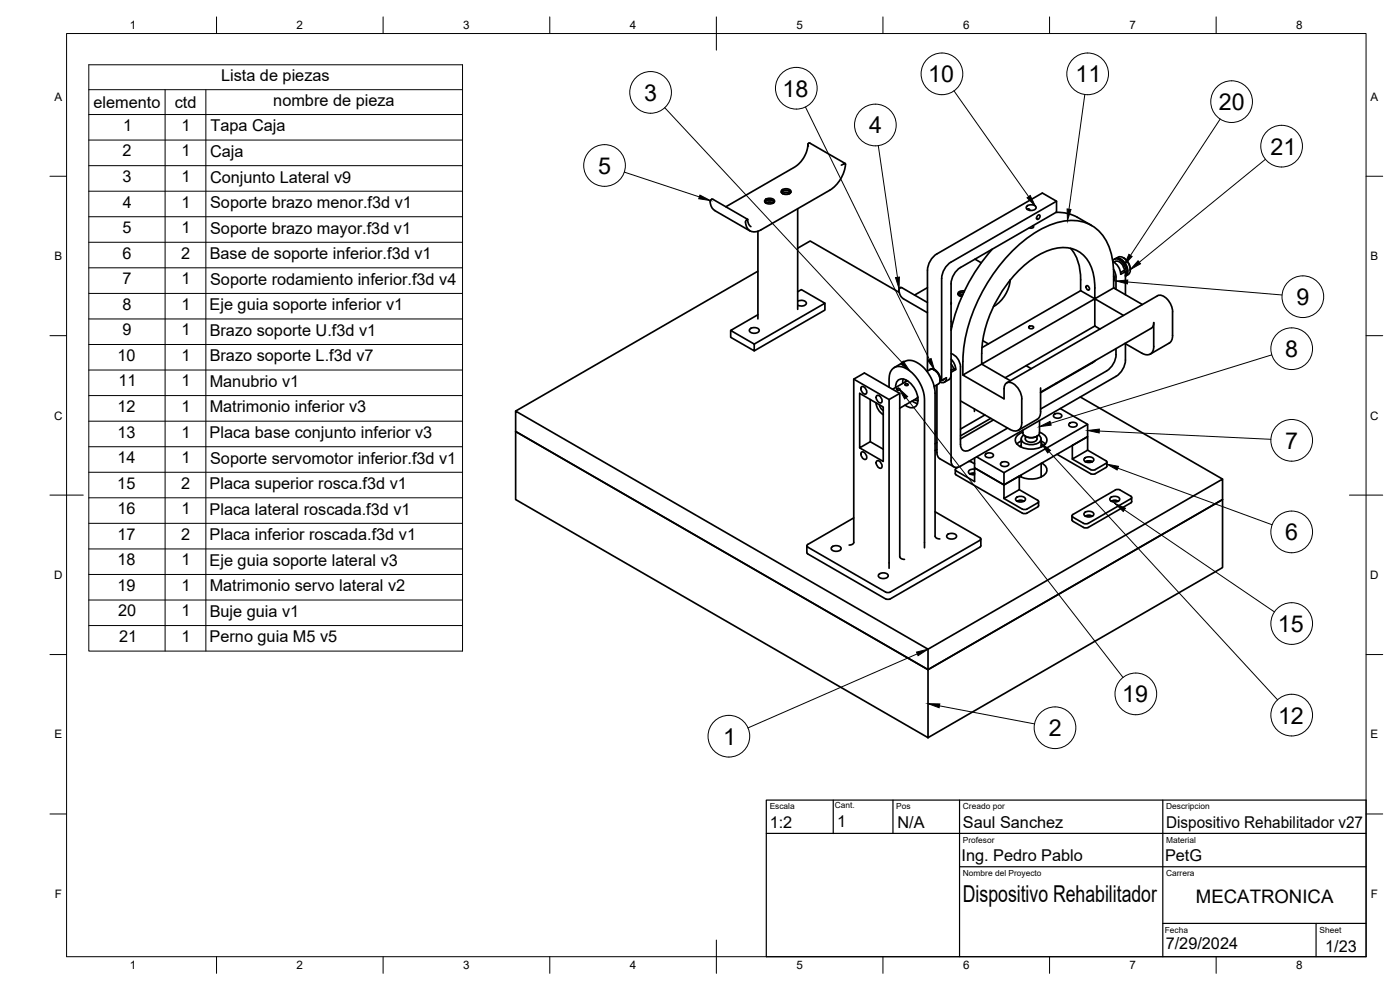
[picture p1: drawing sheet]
<svg xmlns="http://www.w3.org/2000/svg" width="420mm" height="297mm" viewBox="0 0 420 297" stroke-linecap="round" stroke-linejoin="round" font-family="sans-serif">
<!-- layer: Visible -->
<g fill="none" stroke="#000" stroke-width=".51">
<path d="M213.6 59.8l-.3 .2a2.66 2.66 0 0 0 1.2 3.1l10.6 6.2M213.6 59.8l10.8 6-.2 .1M213.6 59.8h.1M229.6 60a1.95 1.95 0 0 1 2.8 .2 1.67 1.67 0 0 1-2.8 .5zM234.5 57.7a1.93 1.93 0 0 1 2.9 0M234.6 57.1a1.95 1.95 0 0 1 2.8 .3 1.67 1.67 0 0 1-2.8 .5zM234.7 58a1.38 1.38 0 0 1 1.2-.8 1.38 1.38 0 0 1 1.3 .8M234.9 58.1a1.85 1.85 0 0 1 2.1 0M234.9 58.1a1.86 1.86 0 0 1 2.1 0M242.5 43.4a8.8 8.8 0 0 1-4 6.7l-20.7 11.9M242.6 43.1l.4-.2 10.6 6.2M242.6 43.1v.7"/>
<path d="M242.6 43h.1M249 57.1l-20.6 11.8a2.74 2.74 0 0 1-3.3 .4 2.74 2.74 0 0 1-1.2-3.2l.2-.1M253.2 49.2l.5-.1a9.9 9.9 0 0 1-4.7 8M253.2 49.2l-.7 .4M253.2 49.2h.1M224.2 65.9l-.1 .1M224.3 65.9h-.1M224.4 65.8a2.35 2.35 0 0 0 1 2.2M227.5 69.4v26.3M229.5 60.5a1.93 1.93 0 0 1 2.9 0M229.7 60.8a1.38 1.38 0 0 1 1.3-.8 1.38 1.38 0 0 1 1.2 .8M229.9 61a1.85 1.85 0 0 1 2.1 0"/>
<path d="M229.9 61a1.86 1.86 0 0 1 2.1 0M239.4 74.5l3.7-2.2 26.8 15.4M239.4 62.6v30.2M292.6 77.8l1.9 1.1M297.8 74.8a53.2 53.2 0 0 0-12.4 24.3M308.1 61.9a1.95 1.95 0 0 1 2.8 .3 1.67 1.67 0 0 1-2.8 .5zM308.3 62.8a.45 .45 0 0 1 .5-.1 .45 .45 0 0 1 .3 .4M310 67.7l.2 .3-.2 .3h-1.1M311.4 64.7l.5-.2a.76 .76 0 0 1 .1 .9 .76 .76 0 0 1-.9 .3v-.5zM316.9 63.7a11.8 11.8 0 0 1 6.4 1.5l4.3 2.5M317.1 60.4l-31.7 18.2a6.2 6.2 0 0 0-2.8 4.9v30.7M321.3 74.5a13.7 13.7 0 0 1 3 9.4v3.3l4.3 2.4-34 19.6v-3.2"/>
<path d="M333.9 78.3a1.69 1.69 0 0 1 2.9 .4 3.8 3.8 0 0 1 1 3.9M334 78.5a4.6 4.6 0 0 1 2.3 3.8l1.5-.8v6.9M334.7 77.6l-.3 .2M334.7 77.6a2.97 2.97 0 0 1 3.3 2.3l.3 1.2a1.67 1.67 0 0 1-.5 1.7M334.8 78.5l-.5 .2M334.8 78.4a2.69 2.69 0 0 1 2.7 2.9M335.2 77.5a3.8 3.8 0 0 1 2.9 5.1l-.3 .2M335.6 77.2l-.6 .3M335.6 77.2a2.98 2.98 0 0 1 3.3 2.3l.3 1.2a1.79 1.79 0 0 1-1.3 2.1M337.1 77.3l.2 .1M337.3 77.4a4.2 4.2 0 0 1 1.9 3.6M219.3 99.2v2l7.1 4.1v-2.1"/>
<path d="M225 98.8a1.95 1.95 0 0 1 2.8 .2 1.67 1.67 0 0 1-2.8 .5zM227.5 94.4l-8.2 4.8 7.1 4M227.5 81.4l-72.8 41.9M239.4 87.5l1.1-.6 7.1 4.1-21.2 12.2M239.4 90.4a1.79 1.79 0 0 1 2.6 .6 1.79 1.79 0 0 1-2.6 .6M247.6 91v2l-21.2 12.3M270.3 86.3l-.3 .2a2.66 2.66 0 0 0 1.1 3.1l7.2 4.2M270.3 86.3l8 4.5M270.3 86.3h.1M278.3 86.3l-3.8 2.2M278.3 81.1v30.2M278.4 81.1a6.2 6.2 0 0 1 2.8-4.9l31.6-18.3 4.3 2.5v3.2l-28.9 16.7a6.2 6.2 0 0 0-2.8 4.8v53.1"/>
<path d="M285.4 96.5h.1M285.4 91.1l.1 .1M285.4 90.7v.5M285.4 97.9l.3 .1M287.9 88.7l1-.3zM289.2 87.8l-1.1 .2-.4 .6M289.3 87.7h-.9l-.9 .6M289.5 87.3a1.29 1.29 0 0 0-2 1.1l.5 .4 .7 .2M298.4 91.8l-.2 .2M303.2 84h.1M303.2 84.1a10.5 10.5 0 0 1-4.7 7.7M308.9 97.9l.9-.1 .4 .3a.76 .76 0 0 1-.7 .5 .76 .76 0 0 1-.8-.5z"/>
<path d="M324.3 87.2l-29.6 17.1M326 85.8a.76 .76 0 0 1 .8 .4 .76 .76 0 0 1-.1 .9l-.6-.5zM328.6 97.8l-26.9 15.5M334.2 80.8l.7 1.9v4.1M334.2 86.4l-5.6 3.2a22.9 22.9 0 0 0-1.2-9.7 8.9 8.9 0 0 0-11-5.3 28 28 0 0 0-15.3 12.2 36.3 36.3 0 0 0-6.5 19.2M334.2 82.9l.1 .1M334.2 82.7l.2 1.1-.2 .6M334.2 83.7l.2 .1M334.3 82.8l-.1 .1M337.2 94.6l-8.6-5v8.2l1.5 .9M337.8 81.5l-.6-.3-.9 .6M342.8 91.4l-8.6-5a32.4 32.4 0 0 0-1.1-11.7 11.8 11.8 0 0 0-14.3-8.3 33.4 33.4 0 0 0-18.2 12.4 49.9 49.9 0 0 0-11.6 29.6"/>
<path d="M345.5 98.5l-33.2 19.2M345.5 98.5l.6-.8 .2-.9-.1 7.2M351.9 93.5v7.8l-.4 1-.6 .7M351.9 93.5a5.4 5.4 0 0 0-3.7-4.9l-.8 .1-45.3 26.2M256.2 113.8l10.6 6.1M258.6 116a1.45 1.45 0 0 1 1.3 2.2 1.45 1.45 0 0 1-1.3-2.2zM261.2 119.9v12.6l3.9 2.3M263.2 118.7a1.45 1.45 0 0 1 1.3 2.1 1.45 1.45 0 0 1-1.3-2.1zM266.8 116.2v-2.5a3.2 3.2 0 0 1 1.6-3.4 3.2 3.2 0 0 1 3.8 .4 11.7 11.7 0 0 1 5.3 9.1v44.6M268.4 110.3l3.1-1.9a5.2 5.2 0 0 1 5.9 2.1 11.8 11.8 0 0 1 3.2 7.5v42.9M268.8 116.3a2.06 2.06 0 0 1 .8-2.3 2.06 2.06 0 0 1 2.4 .1 7 7 0 0 1 3.3 7 2.15 2.15 0 0 1-3.7 .4M269.1 116.7a.44 .44 0 0 1 .6-.2 .44 .44 0 0 1 .2 .6l-.7-.1z"/>
<path d="M270 118l-3.2 1.9v50.6M271.1 113.7l-.2 1.3M271.7 115.2l.8 .1a.47 .47 0 0 1-.4 .4 .47 .47 0 0 1-.5-.4zM271.9 114l-.2 .6M272.4 114.3l-4.5 2.5M274.4 119.9l1.1 .3M275.3 119.3h.2M275.4 119.1l-.4 .5-5 2.9M279 110.9a1.62 1.62 0 0 1 2.4 .7l.7 1.4 .2 .9M279.1 110.9l-.9 .5M279.1 110.9a2.9 2.9 0 0 1 3.1 3.1l-.3 .9-.3 .3M280.2 110.7l-.1 .2"/>
<path d="M280.4 110.8l-.1 .2M280.5 115.9v.6M280.5 110.9l-.1 .1 1.3 1.3 .4 1.6M281.2 115.5v20.8l.3 .8 .5 .5 4.3 2.5M281.6 115.2l-1.2 .7M282.1 113.9v.2l.2-.1M283.3 113.7a.88 .88 0 0 1-1.1 .4M284 113.3l-1.4 .9-.4-.3M284 113.3a1.26 1.26 0 0 1-.5 1.3 1.26 1.26 0 0 1-1.4 0M285.4 112.5l-.3 1.2-1.7 1M285.4 107.8l1 1.4 .4 1.7M285.4 109.2l.8 1.5"/>
<path d="M285.4 111.1l.9-.5 .5 .3-1.4 .8M285.4 110.9l.2 .1M285.4 106.1a4.3 4.3 0 0 1 2.9 4l-.1 23.2a1.75 1.75 0 0 0 .9 1.8 1.75 1.75 0 0 0 2-.1l11.3-6.6M289 108.4v4.1M294.9 102.2l1.7 1M303.2 114.2l-8.6-5-5.6 3.3 12.3 7.2v-3.1a1.74 1.74 0 0 1 1.2-1.9 1.74 1.74 0 0 1 2 .7l1.4 1.6 .7 2v7.8a2.14 2.14 0 0 1-1 2.3 2.14 2.14 0 0 1-2.5-.3l-14.9-8.5M308 109.7l1.5 .9M312.3 116.4v7.1M317 114.9l.1 .1M324.2 119.1l42.7 24.6M328.7 108.2l-16.4 9.6M332.1 111.3l-19.8 11.4"/>
<path d="M334.9 104.6a6.6 6.6 0 0 1-2.8 6.7M337.6 103l5.1 3a2.16 2.16 0 0 0 2.5 .2 2.16 2.16 0 0 0 1.1-2.3M337.8 103.1v4.9a6.2 6.2 0 0 1-2.9 4.9l-46.7 27a1.73 1.73 0 0 1-1.9 .2 1.73 1.73 0 0 1-.9-1.9M350.9 103l-5.7 3.2M154.7 123.3l123.8 71.5v6.1l-123.8-71.4zM154.7 129.5l123.8 71.4v20.4l-123.8-71.4zM258.6 135.6a1.45 1.45 0 0 1 1.3 2.2 1.45 1.45 0 0 1-1.3-2.2zM261.2 132.5l-3.2 1.9v-16.4l7.1 4.1v16.4l-7.1-4.1M262.9 120.8l.2 1.2 .7 1.2 1.3 1.2M263.2 138.3a1.45 1.45 0 0 1 1.3 2.1 1.45 1.45 0 0 1-1.3-2.1zM264 121.5l.5 1.1 .6 .6M273.7 120.3l1.6 .8"/>
<path d="M280.6 129.3a.58 .58 0 0 1 0 1M281.2 132.8l-.6 .3M281.2 134.9l-.6 .3M290.6 138.5h.8l1.1 .7M292.4 122.7v.8M293.1 137.1l8.2 4.7M295.6 124.5l-7.4 4.2M295.7 136.3a1.54 1.54 0 0 1 2.5 .3 1.45 1.45 0 0 1-2.6 0zM297.3 125.5l-9.1 5.3M298.2 126l-10 5.7M300.3 139a1.54 1.54 0 0 1 2.5 .3 1.45 1.45 0 0 1-2.6 0zM306.5 133.6l-.4 .4"/>
<path d="M306.5 132.3l-1.3 .9M306.5 131.7v2.5M307 129.7a2.49 2.49 0 0 0-2.1 3 6.4 6.4 0 0 0 8 1.2 2.06 2.06 0 0 0 1.3-2 2.06 2.06 0 0 0-1.5-1.9l-.7-.3M307.3 130.5a1.39 1.39 0 0 0-.8 1.6 1.39 1.39 0 0 0 1.4 1.1 4 4 0 0 0 4.4-1 1.25 1.25 0 0 0-.6-1.7M307.7 130.9a3.5 3.5 0 0 0 3.5 0M307.7 130.9a1.76 1.76 0 0 0 .9 1.7 1.76 1.76 0 0 0 1.9-.1l.6-.5 .1-1.1M312 126.2v3.7a2.9 2.9 0 0 1-4.3 1 1.5 1.5 0 0 1-.7-1.8M312.3 123.5l-.2 1.2-.5 .8-6 3.6M312.5 131.7v2.4M312.5 139.1v4M312.5 132.3l1.2 .9M312.5 133.7l.3 .3"/>
<path d="M312.6 139a2.12 2.12 0 0 1 1.6 2 2.12 2.12 0 0 1-1.7 2.1 7.4 7.4 0 0 1-6.6-.3M316.2 124.5a1.54 1.54 0 0 1 2.5 .3 1.45 1.45 0 0 1-2.6 0zM317.2 136.3l10.4 5.9 1.1-.1 3.4-1.9 .1-1.6M318.2 122.6l8.2 4.7v3.7l-25.1 14.5M320.8 127.1a1.54 1.54 0 0 1 2.5 .3 1.45 1.45 0 0 1-2.6 0zM321.8 133.7l4.6-2.7v4.1l-4.6 2.6zM321.8 137.7l5.5 3.2 .7 .2 .7-.2 3.2-1.8 .3-.5-.3-.4M325.4 137.5a1.95 1.95 0 0 1 2.9 .3 1.67 1.67 0 0 1-2.9 .5zM325.7 138.5l1.3-.2 .8 .2M326.4 127.3l-25.1 14.5v3.7l-8.8-5.1v-3M326.4 135.1l5.5 3.1M256.2 155.4l-13.8 7.9-.2 .7 23.6 13.6"/>
<path d="M280.6 153.6l13.5 7.7 .2 .6-27.1 15.7-.7 .2-.7-.2M286.7 140.9v1.2l.3 .4 19.8 11.5 .7 .1 .7-.1 3.2-1.9M287.5 140.2l-.7 .5 .2 .6 5.5 3.2v-4.1l8.8 5.1M292.5 142l-1.4 .2M292.5 140.8h-.9a.81 .81 0 0 0-1 .8 .81 .81 0 0 0 1 .8h.9M301.3 145.5l4.6-2.7v4.1l-4.6 2.7zM301.3 149.6l5.8 3.3 1.1-.2 3.2-1.8M304.9 149.4a1.95 1.95 0 0 1 2.8 .2 1.67 1.67 0 0 1-2.8 .6zM305.2 150.4l1.3-.2 .8 .2M305.9 146.9l5.5 3.2M306.5 142.5v.6M311.4 150.1l.3 .4-.3 .4"/>
<path d="M311.7 150.5v1.2l-.3 .4M325.4 153.9a1.95 1.95 0 0 1 2.9 .2 1.67 1.67 0 0 1-2.9 .5zM325.7 154.9l1.3-.3 .8 .3M333.2 149.4a1.95 1.95 0 0 1 2.8 .2 1.67 1.67 0 0 1-2.8 .6zM333.5 150.4l1.3-.2 .8 .2M334.7 147l.7-.2 .7 .2M334.7 147l-12.7 7.4M336.1 147l3.2 1.9 .3 .6-13 7.5-.7 .2-.7-.2-3.2-1.8-.3-.4 .3-.4M339.6 149.3l-.1 1.5-13.2 7.6-1.1-.2-3.4-1.9-.1-1.5M242.1 163.8v2l.3 .4 23.4 13.5M249.6 164.2a1.95 1.95 0 0 1 2.8 .2 1.67 1.67 0 0 1-2.8 .6zM254.8 163.5l.9-.1 .5-.7v-48.9l3.2-1.9 10.6 6.1v49l.6 .7 .9 .1"/>
<path d="M263.7 172.4a1.95 1.95 0 0 1 2.9 .2 1.67 1.67 0 0 1-2.9 .5zM280.6 160.9l.6 .6 .9 .2M284.3 160.5a1.95 1.95 0 0 1 2.8 .3 1.67 1.67 0 0 1-2.8 .5zM294.4 163.7l-.3 .5-26.9 15.5-.7 .1-.7-.1M294.4 161.7v2.1M278.5 194.8l88.4-51.1v6.2l-88.4 51 88.4-51v20.4l-88.4 51"/>
</g>
<!-- layer: BORDER -->
<g fill="none" stroke="#000" stroke-width=".3">
<path d="M20 10.1h390v276.9h-390zM65 5.1v5M115 5.1v5M165 5.1v5M215 5.1v10M265 5.1v5M315 5.1v5M365 5.1v5M15 52.9h5M410 52.9h5M15 100.7h5M410 100.7h5"/>
<path d="M15 148.6h10M405 148.6h10M15 196.4h5M410 196.4h5M15 244.2h5M410 244.2h5M65 287v5M115 287v5M165 287v5M215 282.1v9.9M265 287v5M315 287v5"/>
<path d="M365 287v5"/>
</g>
<!-- layer: Parts Lists -->
<g fill="none" stroke="#000" stroke-width=".3">
<path d="M26.6 19.4h112.2v176h-112.2zM26.6 26.9h112.2M26.6 34.4h112.2M49.6 26.9v168.5M61.8 26.9v168.5M26.6 42h112.2M26.6 49.7h112.2M26.6 57.4h112.2M26.6 65h112.2M26.6 72.7h112.2M26.6 80.4h112.2M26.6 88h112.2"/>
<path d="M26.6 95.7h112.2M26.6 103.4h112.2M26.6 111h112.2M26.6 118.7h112.2M26.6 126.4h112.2M26.6 134h112.2M26.6 141.7h112.2M26.6 149.4h112.2M26.6 157h112.2M26.6 164.7h112.2M26.6 172.4h112.2M26.6 180h112.2"/>
<path d="M26.6 187.7h112.2"/>
</g>
<!-- layer: Balloons -->
<g fill="none" stroke="#000" stroke-width=".3">
<circle cx="195.3" cy="27.7" r="6.3"/>
<circle cx="239" cy="26.5" r="6.3"/>
<circle cx="262.7" cy="37.5" r="6.3"/>
<circle cx="282.7" cy="22.2" r="6.3"/>
<circle cx="326.4" cy="22.2" r="6.3"/>
<circle cx="369.6" cy="30.5" r="6.3"/>
<circle cx="181.4" cy="49.7" r="6.3"/>
<circle cx="384.6" cy="43.9" r="6.3"/>
<circle cx="391" cy="89" r="6.3"/>
<circle cx="387.7" cy="104.6" r="6.3"/>
<circle cx="387.7" cy="132.1" r="6.3"/>
<circle cx="387.7" cy="159.6" r="6.3"/>
<circle cx="387.7" cy="187.1" r="6.3"/>
<circle cx="316.6" cy="218.4" r="6.3"/>
<circle cx="340.9" cy="208.2" r="6.3"/>
<circle cx="387.7" cy="214.6" r="6.3"/>
<circle cx="218.7" cy="220.9" r="6.3"/>
</g>
<!-- layer: 0 -->
<g fill="#000" stroke="#000" stroke-width=".3">
<path d="M210.1 58.5l3.1 1.7-3.5-.6zM308.2 59.3l1-.6 1.5 3.2zM320.3 62.7l1.1 .2-1 3.3zM338.8 76.3l1 .6-2.4 2.7zM341.5 78.2l.8 .9-3.1 1.8zM268.8 83.3l1.1-.2-.1 3.6zM334.9 84.3l3.6-.3-.2 1.2zM270.2 109.1l.9-.8 1.9 3zM269.8 116.6l2.6 2.4-.9 .7zM278.4 108.1l1-.5 1.1 3.4zM312.5 132.9l2.8 2.2-.9 .8zM312 128l3.1-1.6 .4 1.2z"/>
<path d="M326.4 129.2l3.5-.5v1.2zM332.2 139.3l3.5 .6-.4 1.1zM334.5 151l3.3 1.5-.7 1zM275.1 195.7l3.4-.9-3 1.9zM278.5 211.1l3.5 .1-.2 1.2z"/>
</g>
<g fill="none" stroke="#000" stroke-width=".3">
<path d="M199.5 32.3l71.2 76.4M241.7 32.1l37.2 75.7M286.3 27.3l22.4 31.7M325.6 28.4l-4.8 34.4M366.2 35.7l-26.9 40.9M187.3 51.6l22.6 7.5M263.6 43.7l5.7 39.5M379.8 47.8l-37.9 30.9M338.4 84.6l46.4 3.9M271.9 119.3l65.1 84M381.7 106.5l-66.4 20.5M314.8 135.5l68.6 74.5"/>
<path d="M329.9 129.3l51.5 2.5M335.5 140.5l46.3 16.9M337.4 153l45.1 30.6M275.3 196.2l-50.8 22.2M281.9 211.8l28.6 5.4"/>
</g>
<!-- layer: TITLEBLOCK -->
<path d="M230 240.1h180v46.9h-180zM230 250h180M250.1 240.1v10M268 240.1v9.9M288 240.1v46.9M349 240.1v46.9M288 260.1h122M349 277.1h61M395 277.1v9.9" fill="none" stroke="#000" stroke-width=".36"/>
<g font-size="7">
<text x="234.8" y="29">18</text>
<text x="278.6" y="24.6">10</text>
<text x="322.8" y="24.7">11</text>
<text x="193.3" y="30.2">3</text>
<text x="365.8" y="33">20</text>
<text x="260.9" y="40">4</text>
<text x="381.3" y="46.4">21</text>
<text x="179.5" y="52.1">5</text>
<text x="389.1" y="91.5">9</text>
<text x="385.7" y="107.1">8</text>
<text x="385.7" y="134.6">7</text>
<text x="385.7" y="162.1">6</text>
<text x="383.5" y="189.6">15</text>
<text x="336.8" y="210.7">19</text>
<text x="314.7" y="220.9">2</text>
<text x="383.6" y="217.1">12</text>
<text x="217.1" y="223.4">1</text>
<text x="289" y="270.6">Dispositivo Rehabilitador</text>
</g>
<text font-size="5.6" x="358.9" y="270.9">MECATRONICA</text>
<g font-size="4.9">
<text x="66.3" y="24.4">Lista de piezas</text>
<text x="28" y="32.3">elemento</text>
<text x="52.5" y="32.3">ctd</text>
<text x="82" y="31.9">nombre de pieza</text>
<text x="36.9" y="39.3">1</text>
<text x="54.5" y="39.3">1</text>
<text x="63.2" y="39.4">Tapa Caja</text>
<text x="36.8" y="47">2</text>
<text x="54.5" y="47">1</text>
<text x="63" y="47.1">Caja</text>
<text x="36.7" y="54.6">3</text>
<text x="54.5" y="54.6">1</text>
<text x="63" y="54.8">Conjunto Lateral v9</text>
<text x="36.8" y="62.3">4</text>
<text x="54.5" y="62.3">1</text>
<text x="63.1" y="62.4">Soporte brazo menor.f3d v1</text>
<text x="36.7" y="69.9">5</text>
<text x="54.5" y="69.9">1</text>
<text x="63.1" y="70.1">Soporte brazo mayor.f3d v1</text>
<text x="36.8" y="77.6">6</text>
<text x="54.4" y="77.6">2</text>
<text x="62.9" y="77.8">Base de soporte inferior.f3d v1</text>
<text x="36.7" y="85.3">7</text>
<text x="54.5" y="85.3">1</text>
<text x="63.1" y="85.4">Soporte rodamiento inferior.f3d v4</text>
<text x="36.7" y="92.9">8</text>
<text x="54.5" y="92.9">1</text>
<text x="62.9" y="93.1">Eje guia soporte inferior v1</text>
<text x="36.7" y="100.6">9</text>
<text x="54.5" y="100.6">1</text>
<text x="62.9" y="100.8">Brazo soporte U.f3d v1</text>
<text x="35.2" y="108.3">10</text>
<text x="54.5" y="108.3">1</text>
<text x="62.9" y="108.4">Brazo soporte L.f3d v7</text>
<text x="35.6" y="115.9">11</text>
<text x="54.5" y="115.9">1</text>
<text x="62.9" y="116">Manubrio v1</text>
<text x="35.2" y="123.6">12</text>
<text x="54.5" y="123.6">1</text>
<text x="62.9" y="123.7">Matrimonio inferior v3</text>
<text x="35.2" y="131.3">13</text>
<text x="54.5" y="131.3">1</text>
<text x="62.9" y="131.4">Placa base conjunto inferior v3</text>
<text x="35.2" y="138.9">14</text>
<text x="54.5" y="138.9">1</text>
<text x="63.1" y="139.1">Soporte servomotor inferior.f3d v1</text>
<text x="35.2" y="146.6">15</text>
<text x="54.4" y="146.6">2</text>
<text x="62.9" y="146.8">Placa superior rosca.f3d v1</text>
<text x="35.2" y="154.3">16</text>
<text x="54.5" y="154.3">1</text>
<text x="62.9" y="154.4">Placa lateral roscada.f3d v1</text>
<text x="35.2" y="162">17</text>
<text x="54.4" y="162">2</text>
<text x="62.9" y="162.1">Placa inferior roscada.f3d v1</text>
<text x="35.2" y="169.6">18</text>
<text x="54.5" y="169.6">1</text>
<text x="62.9" y="169.7">Eje guia soporte lateral v3</text>
<text x="35.2" y="177.3">19</text>
<text x="54.5" y="177.3">1</text>
<text x="62.9" y="177.4">Matrimonio servo lateral v2</text>
<text x="35.4" y="184.9">20</text>
<text x="54.5" y="184.9">1</text>
<text x="62.9" y="185">Buje guia v1</text>
<text x="35.8" y="192.6">21</text>
<text x="54.5" y="192.6">1</text>
<text x="62.9" y="192.7">Perno guia M5 v5</text>
<text x="231" y="248.5">1:2</text>
<text x="251.2" y="248.2">1</text>
<text x="269.3" y="248.4">N/A</text>
<text x="289" y="248.5">Saul Sanchez</text>
<text x="350" y="248.5">Dispositivo Rehabilitador v27</text>
<text x="288.6" y="258.3">Ing. Pedro Pablo</text>
<text x="349.7" y="258.4">PetG</text>
<text x="349.8" y="284.8">7/29/2024</text>
<text x="397.7" y="285.7">1/23</text>
</g>
<g font-size="3.5">
<text x="39" y="8.8">1</text>
<text x="89" y="8.8">2</text>
<text x="139" y="8.8">3</text>
<text x="189" y="8.8">4</text>
<text x="239" y="8.8">5</text>
<text x="289" y="8.8">6</text>
<text x="339" y="8.8">7</text>
<text x="389" y="8.8">8</text>
<text x="16.3" y="30.2">A</text>
<text x="411.3" y="30.2">A</text>
<text x="16.3" y="78">B</text>
<text x="411.3" y="78">B</text>
<text x="16.2" y="125.9">C</text>
<text x="411.2" y="125.9">C</text>
<text x="16.2" y="173.7">D</text>
<text x="411.2" y="173.7">D</text>
<text x="16.3" y="221.6">E</text>
<text x="411.3" y="221.6">E</text>
<text x="16.4" y="269.4">F</text>
<text x="411.4" y="269.4">F</text>
<text x="39" y="290.8">1</text>
<text x="89" y="290.8">2</text>
<text x="139" y="290.8">3</text>
<text x="189" y="290.8">4</text>
<text x="239" y="290.8">5</text>
<text x="289" y="290.8">6</text>
<text x="339" y="290.8">7</text>
<text x="389" y="290.8">8</text>
</g>
<g font-size="2.5">
<text x="231" y="242.9">Escala</text>
<text x="250.5" y="242.5">Cant.</text>
<text x="269" y="242.9">Pos</text>
<text x="289" y="242.9">Creado por</text>
<text x="350" y="242.9">Descripcion</text>
<text x="289" y="252.8">Profesor</text>
<text x="350" y="252.8">Material</text>
<text x="289" y="262.9">Nombre del Proyecto</text>
<text x="350" y="262.9">Carrera</text>
<text x="349.5" y="280">Fecha</text>
<text x="396" y="279.9">Sheet</text>
</g>
</svg>
